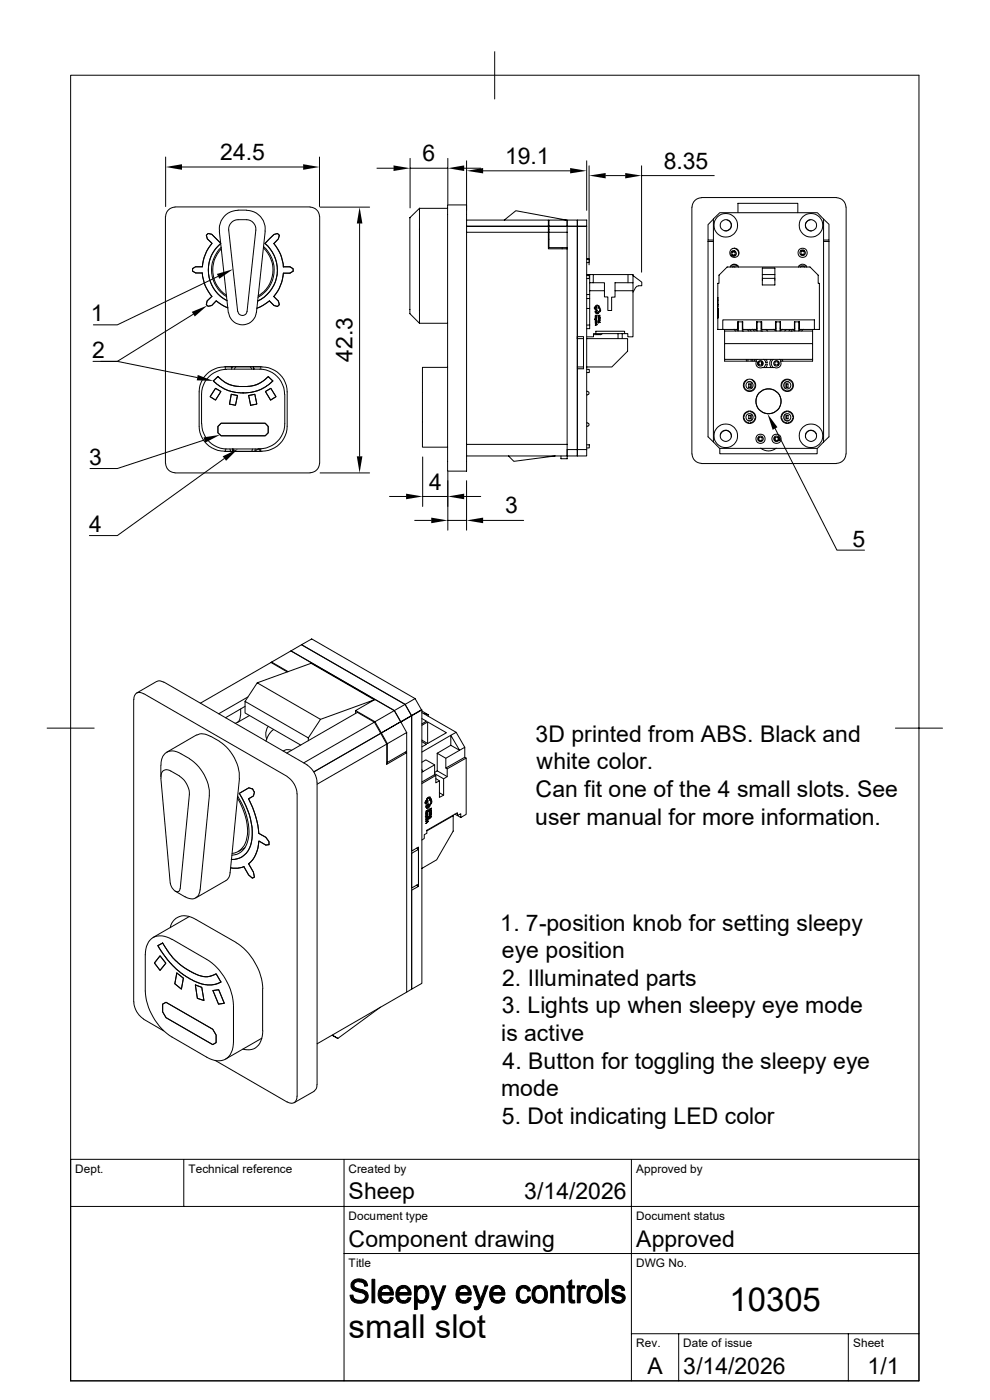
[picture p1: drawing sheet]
<svg xmlns="http://www.w3.org/2000/svg" width="210mm" height="297mm" viewBox="0 0 210 297" stroke-linecap="round" stroke-linejoin="round" font-family="sans-serif">
<g fill="none" stroke="#000" stroke-width=".21">
<path d="M15 16h179.9v276.9h-179.9zM104.9 11v10M35.1 33.3v10.5M38.6 35.4h25.7M67.8 33.3v10.5M80 35.7h3.5M87 33.6v10.5M87 35.7h8M95 33.6v9.8M98.5 35.7h3.5M99 34.1v10.5M102.5 36.2h18.4"/>
<path d="M124.5 34.1v10.5M125 35.2v21M128.5 37.3h4.1M136.1 35.2v22.5M136.1 37.3h15.4M35.1 45.9v52.4M37.1 43.9h28.7M37.1 43.9a2.02 2.02 0 0 0-2 2M42.9 56.6h-1.4l-.6 .4v.5l.6 .4h1.4M42.9 57.9a8.2 8.2 0 0 0 2.1 5M44.2 49.5l.7 .2 1.9 1.9-1.9-1.9-.7-.2-.4 .4 .2 .8 1 .9-1-.9-.2-.8zM45 51.6a9 9 0 0 0-2.1 5"/>
<path d="M46.3 58.6l-21.4 10.3h-5.1M46.5 49l1.9 17.3M46.8 51.6a7.3 7.3 0 0 0 1.4 12.2M46.9 52.5a6.6 6.6 0 0 0 1.2 10.4M46.9 52.8a6.4 6.4 0 0 0 1.1 9.9M55.9 52.6a6.4 6.4 0 0 1-1.1 10.2M55.9 52.3a6.6 6.6 0 0 1-1.2 10.8M56.2 49a4 4 0 0 0-3.9-4.4 5.4 5.4 0 0 0-4.8 1.3 4.1 4.1 0 0 0-.9 3.1M56.3 49l-1.9 17.3M58.1 51.6a8.2 8.2 0 0 1 2 5M58.9 49.5l-.8 .2-1.9 1.9a7.3 7.3 0 0 1-1.5 12.3M58.9 49.5l.4 .4-.2 .8-1 .9 1-.9 .2-.8z"/>
<path d="M60.1 58a9 9 0 0 1-2 4.9M60.2 56.6h1.3l.7 .4v.5l-.7 .5h-1.3h1.3l.7-.5v-.5l-.7-.4zM65.8 43.9a2.02 2.02 0 0 1 2 2M67.8 45.9v52.4M67.9 43.9h10.5M76.3 47.4v49.4M87 46.2v20.3l2 2.1M87 46.2h.1M89 44.2v24.4M89 44.2h6M89 44.2l-2 2M95 43.5h4v56.4h-4z"/>
<path d="M99 49.3h17.3v3.5h4M99 46.7h17.3v2.6M99 48h17.3M107 46.7l2.4-2 10.8 2M116.3 50.8h.2M116.3 48h.2M116.3 48.7h.2M119.3 52.5v.3M120.3 46.7h2.2v1.3h-2.2zM120.3 52.5v.3zM120.3 52.8v41.5h-21.3M120.3 49.3h-3.8v-1.3h8v-1.3h-2v24.7"/>
<path d="M120.3 48h-3.8v-1.3h3.8v5.8h-3.8v-3.2M122.5 48h2v47.4h-2v1.3h-2.2v-1.3h2.2zM124.5 58.3h.5v.1M124.5 54.9h.5v.1M124.5 58.4h.5M124.5 55h.5M125 58.4v.7h-.5M125 55v.7h-.5M125.1 60h3.1v1.7M125.9 60v-1.7h-.8v11.4h-.6M125.9 58.3h8.4v1.7M133.2 58.3v1.7"/>
<path d="M134.3 58.5l1.8 1.4v.7h-.7M146.8 43.9v52.4M148.8 41.9h28.7M148.8 42a2.02 2.02 0 0 0-2 1.9M150.2 50.9v41.8l1.1 1.1M150.2 51.2h1.1M151.3 46.4l1.4-1.3h20.7l1.3 1.4v47.3M151.3 46.4v47.4M151.3 46.5l-1.1 1.2v3.2h1.1M152.5 58.4l1.8-1.8h17.5l1.8 1.8v1.7h.2v9.8h-4.2v-1.6h-1.1v1.6h-2.9v-1.6h-1.1v1.6h-2.9v-1.6h-1.1v1.6h-2.9v-1.6h-1.1v1.6h-4.2v-9.8h.2zM154.2 46.7a1.17 1.17 0 0 1 .9 1.3 1.17 1.17 0 0 1-1.4 .9M154.9 56.7a.94 .94 0 0 1 .9-.7 .94 .94 0 0 1 .9 .7"/>
<path d="M155 56.4h1.6M155.3 53.3h.7v.8h-.7zM155.3 53.5h.7M155.3 56.7h.6M155.4 56.1h.5l.5 .3M155.4 53.3h-.1h.7M155.4 52.7h.1M155.5 52.7h-.1M155.6 53.3h.2M155.8 52.7h.1M155.8 52.6v.1a1.09 1.09 0 0 1 .9 1.4M156.5 45.1v-2h12.7v2"/>
<path d="M161.7 56.9h2.7v1.4h-2.7zM161.7 58.3v.8h2.7v-.8M161.7 59.1v1.4h2.7v-1.4M169.4 56.7a.94 .94 0 0 1 .9-.7 .94 .94 0 0 1 .9 .7M169.5 56.4h1.6M169.8 56.7l.5-.3 .4 .3M169.9 53.2h.7v.8h-.7zM169.9 53.3h.7M169.9 53.1h.7M170 53.1h.1M170.1 53.1v.1M170.4 53.1h.1"/>
<path d="M171.9 46.6a1.19 1.19 0 0 0-1 1.3 1.19 1.19 0 0 0 1.3 1.1M174.7 51.2h1.2M174.7 46.5l1.2 1.1v3.3h-1.2M175.9 50.9v41.8l-1.2 1.1M177.5 42a2.02 2.02 0 0 1 2 1.9v52.4a2.1 2.1 0 0 1-2 2M21.4 76.7h3.5l16.9 3.4M41 66.7l-16.1 10h-5.2M43.9 63.8l1-.9-1 .9-.1 .8 .4 .4 .7-.2 .9-1-.9 1-.7 .2-.4-.4zM45.9 63.8l1.2 .9 1.2 .6M46.2 79.9l-.9 .9 1.4 1.2 1.9 .9 1.5 .4 1.5 .1M46.2 79.9l1.2 1 1 .6 2.3 .5h2.3l1.4-.4 1.4-.7 1.1-1 1 .9M47.6 77.8h8"/>
<path d="M47.6 77.9a5.3 5.3 0 0 0-5.4 5.2v7.3a5.3 5.3 0 0 0 5.4 5.3M47.8 77.8v.5M48.1 78.4a5.3 5.3 0 0 0-5.3 5.3v6.2M48.1 78.3h7a5.3 5.3 0 0 1 5.3 5.4M49.1 77.8l.1 .2M49.3 77.8l-.2 .5M50 77.8l-.3 .5M52.4 66a.98 .98 0 0 1-.9 .9 .98 .98 0 0 1-1-.8l-2-17.3a2.03 2.03 0 0 1 2-2.2 3.8 3.8 0 0 1 3 .4 2.06 2.06 0 0 1 .8 1.8l-1.9 17.3M53.1 77.8l.3 .5M53.8 77.8v.5v-.1M53.8 78.2h.1M53.8 78.1h.1"/>
<path d="M53.8 78.1l.2 .2M53.8 78v.2M54.4 66.3a2.98 2.98 0 0 1-2.9 2.6 2.98 2.98 0 0 1-3-2.6M55.3 77.8v.5M55.6 77.9a5.3 5.3 0 0 1 5.3 5.2v7.3a5.3 5.3 0 0 1-5.3 5.3M57.1 63.8l-1.2 .9-1.4 .7M58.1 62.9l1 1 .2 .7-.4 .4-.8-.2-1-1M89 68.6h6M95 77.9h-5.4v17h5.4M122.5 71.4h1.3v6.8h-1.3v18.5h2v-1.3M122.5 71.8h1.3v6.1h-1.3M122.5 71.4v6.8"/>
<path d="M124.5 65.4h.6M124.5 63.3h.6M124.5 62.5h.6M124.5 69h.6M124.5 78.4h.5v.6h-.5M124.5 71.8h8.6v2.7l-3.3 3.4h-5.3M125.1 61.7h3.1v1.3h.7v2.9h.9v-2.9h.7v-1.3h3.8v9.8h-1.1v-.7h-.7v-.5h-6.1v.5h-.5v.7h-1.4M126.1 67.7l.2 .1 .2-.1-.2 .1 .2 .2-.4-.3M126.2 67.7h.1M126.3 66.9h.4v.2l-.4-.1v.1zM126.3 68h.4v.2l-.1-.1-.1 .1-.2-.1v.1zM126.3 68.3h.4l-.1 .3h-.3z"/>
<path d="M126.3 68.7l.4 .2-.4 .1zM126.3 67.5h.1M126.3 67.5l.1 .1M126.3 67.6h.1M126.3 66.2l.1 .2M126.3 67.3h.1M126.3 67.2h.1M126.4 67.2l-.1 .2M126.4 67.3h-.1M126.4 67.5h-.1M126.4 68.5l.1 .1M126.4 66.5h.3"/>
<path d="M126.4 68.8l.2 .1h-.2zM126.4 70.8h6.1M126.4 67.5v.1M126.4 67.5l.1 .1M126.4 67.5h.1M126.5 67.6h.1M126.5 67.3l-.1 .1-.1-.2v.2M126.5 67.3v-.1v.2h-.2M126.6 68.4l-.1 .1M126.6 68.5l-.2 .1M126.6 68.9h.1M126.6 68.5l-.3-.1 .1 .2"/>
<path d="M126.7 64.8l.3 .1M126.7 64.7l-.5 .5a.29 .29 0 0 0-.1 .3 .29 .29 0 0 0 .2 .2l.3 .3h.1l-.2-.4 .2-.3a.24 .24 0 0 1-.1-.3 .24 .24 0 0 1 .3-.1 .24 .24 0 0 1 .1 .3v.2l.2 .1 .1 .3-.4 .3a.21 .21 0 0 1-.2 .3 .21 .21 0 0 1-.3-.2l-.1-.2-.1 .2M126.9 66.9l.4 .1h-.3l-.1 .1zM126.9 67.5h.4v.2v-.1l-.2 .1-.1-.1-.1 .1zM126.9 67.8h.4v.3h-.3zM126.9 68.2l.4 .2-.4 .1zM127 67.2v.2M127 67.3v.1M127 67.4v-.2l.3 .2M127 68l.1 .1M127 68.3l.2 .1h-.2zM127 64.9l.3 .5"/>
<path d="M127 66.3l-.3 .3M127.1 67.1l.2 .3M127.1 67.1l-.1 .1M127.2 68.4h.1M127.3 67.9h-.3v.2M127.3 67.9l-.2 .2M127.3 65.4l.1 .3M127.4 65.7l-.1 .4-.3 .2M127.8 70.8l-.4 .2h-1.5M130.5 61.7v-1.7h3.8v1.7M131.1 70.8v1M132 70.8v1"/>
<path d="M134.8 61l-.5 1M135.4 60.7l-.5 .3M152.3 67v.1M152.3 67.3h.1M152.3 66.2h.1M152.3 66.8h.1M152.3 67h.1M152.3 64.7h.1M152.3 64.6h.1M152.3 63.7h.1M152.3 65.5v.4M152.3 66.3v.2"/>
<path d="M152.3 66.6v.4M152.3 67.1v.4M152.3 63.2v1.8M153.3 69.9v-2h19.5v2M153.7 69.9v3M153.7 76.2v.4h6.7M153.7 72.9h18.7v3.3h-18.7zM153.7 70.2h18.7v2.7M155.7 69.8l.3 .4M156.2 69.8l.4 .3M156.5 69.6h.1M156.6 68.3v1.9"/>
<path d="M157.5 68.3v1.9h.3M157.6 69.6h-.1M158.3 76.2v.4M158.5 69.9l.3 .3M158.7 76.2v.4M159 69.9l.3 .3M159.3 76.2v.4M159.7 69.8l.3 .4M159.7 76.2v.4M160.1 69.8l.5 .3M160.2 76.2l-.2 .4M160.5 76.6a.96 .96 0 0 0 .1 1.2 .96 .96 0 0 0 1.2 .1l2.4 .1"/>
<path d="M160.5 69.6h.1M160.6 68.3v1.9M160.7 76.2l-.4 .4M160.7 77h.2M160.8 76.8v.6v-.1M160.9 76.8h.8v.6h-.8zM160.9 76.9l-.1 .2M161 76.8v.6M161.5 68.3v1.9h.3M161.5 69.6h.1M162 78l.4-.7h.4l-.3 .7M162 76.2l.4 .7h.4l-.3-.7"/>
<path d="M162.4 77.3h.1M162.4 76.9h.1M162.5 69.9l.4 .3M163.6 76.2l-.3 .9 .3 .9M164 76.2a1.1 1.1 0 0 0 0 1.8M164.2 69.8l.4 .3M164.5 69.6h.1M164.6 68.4h-.1M164.6 68.3v1.9M165.1 76.8h-.7v.6h.8v-.6h-.1v.6M165.4 76.2l.3 .4M165.5 68.3v1.9"/>
<path d="M165.6 76.6a.96 .96 0 0 1-.2 1.2 .96 .96 0 0 1-1.1 .1M165.6 69.6h-.1M165.9 76.2l.2 .4M165.9 69.8l-.4 .3M166.8 69.9l-.3 .3M167.4 70.1v.1M167.5 69.9v.2M167.8 70.2h.2M168 70.2h.1M168.1 69.8l.5 .3M168.5 69.6h.1M168.6 68.3v1.9"/>
<path d="M169.5 68.3v1.9M169.5 69.6h.1M169.9 69.8l-.4 .3M170.4 69.8l-.3 .4M172.4 69.9v.3M172.4 76.2v.4h-6.8M35.1 98.3a2.02 2.02 0 0 0 2 2M42.8 89.9a5.3 5.3 0 0 0 5.3 5.4h7M43.3 93.3l-18.4 6.1h-5.8M45.7 82.4l1.2 .7-1.2 1.8-1.1-.7zM46.2 90.5l.7-.7h9.4l.6 .7v1.3l-.6 .7h-9.4l-.7-.7zM47.6 97.3l-22.7 16.3h-5.9"/>
<path d="M47.6 95.8h8M47.8 95.3v.5h7.5v-.5M48.8 95.2l.2 .6M49.1 83.7l1.3 .2-.4 2.1-1.3-.3zM49.3 95.2l.1 .2M49.4 95.3v.5M49.4 95.5h.1M49.4 95.4h.1M49.4 95.5v.2M49.6 95.2l.1 .5M52.7 83.9l1.4-.2 .4 2-1.3 .3zM53.6 95.2l-.2 .5"/>
<path d="M54.1 95.2v.5M54.8 95.2h.1M54.8 95.3l-.7 .5M54.8 95.2h.4v.6M56.3 83.1l1.1-.7 1.1 1.8-1.1 .7zM57.9 80.8l-1.4 1.2-1.4 .7-1.8 .5-1.7 .2M60.4 83.7v6.2a5.3 5.3 0 0 1-5.3 5.3M67.8 98.3a2.02 2.02 0 0 1-2 2M89.7 96.9v10.5M95 100v12.5M99 96.7h21.3M107.9 96.7l1.1 1.2 8.8-1.2"/>
<path d="M119 96.7v.6h1.3v-.6M120.3 94.3v2.4M124.5 89.7h.1M124.5 94.4h.5v.6h-.5M124.5 83h.1M124.5 83.8h.1M124.6 83.1a.34 .34 0 0 1 .4 .3 .34 .34 0 0 1-.4 .3M124.6 89.7a.36 .36 0 0 1 .4 .5 .36 .36 0 0 1-.5 .2M146.8 96.3a2.02 2.02 0 0 0 2 2M148.8 98.3h28.7M151.3 93.8l1.4 1.3h20.7l1.3-1.3M152.7 95.1v1.2h20.7v-1.2"/>
<path d="M152.8 92.3a1.18 1.18 0 0 1 1.4-1 1.18 1.18 0 0 1 1 1.4M157.7 88.7l.5 .7 .6 .4M157.8 88.7h.1M157.8 88.3h.1M158.5 80.5a1.22 1.22 0 0 0-.5 1.8 1.22 1.22 0 0 0 1.9 .3 1.13 1.13 0 0 0-.1-1.7M158.7 89.3h.6M158.7 81h.6M158.8 89.7h.1M158.8 87.3h.1M158.8 87.2l-.6 .5-.5 .6M158.8 81.4h.4v.8h-.4zM158.8 88.1h.4v.8h-.4z"/>
<path d="M159.2 89.7h.1M159.2 87.3h.1M159.2 87.2l.7 .5 .4 .6M159.5 80.5l.4 .4M159.5 81.1v1.3M159.5 87.9v1.3M160.2 88.7h.1M160.2 88.3h.1M160.3 88.7l-.4 .7-.7 .4M161 92.8v.6h-.1v-.6h.8v.6h-.7M161.4 95.1a2.6 2.6 0 0 0 3.3 0M164.4 92.8h.8v.6h-.8z"/>
<path d="M164.4 90.9l13.1 25.8h5.9M165.1 92.8v.6M165.2 92.8v.1M165.2 93.2h.1M165.2 93.3h.1M165.3 93.3h.1M165.7 88.7l.5 .7 .6 .4M165.8 88.7h.1M165.8 88.3h.1M166.5 81.1v1.3M166.5 87.9v1.3M166.8 89.3h.5"/>
<path d="M166.8 81h.5M166.8 89.7h.1M166.8 87.3h.1M166.8 87.2l-.6 .5-.5 .6M166.8 88.1h.4v.8h-.4zM166.8 81.4h.4v.8h-.4zM167.2 89.7h.1M167.2 87.3h.1M167.2 87.2l.7 .5 .3 .6M168.2 88.7l-.3 .7-.7 .4M168.2 88.7h.1M168.2 88.3h.1"/>
<path d="M168.2 88.7h.2M168.2 88.3h.2M173.2 92.1a1.2 1.2 0 0 0-1.5-.7 1.2 1.2 0 0 0-.8 1.4M37.1 100.3h28.7M67.9 100.3h10.5M82.6 105.3h3.5M88 110.4h3.5M89.7 105.3h5.3M95 110.4h4M98.5 105.3h3.5M99 102v10.5M102.5 110.4h8.6"/>
<path d="M61.7 138.1l2.3-1.3 21.9 12.6-2.2 1.3zM10 154.5h10M28.4 148.4v64.2M28.4 148.4a1.25 1.25 0 0 1 .6-1.4 1.25 1.25 0 0 1 1.5 .2l30.4 17.5M34.8 144.7l-.8-.3-.5 .1-4.5 2.5M34.8 144.7l30.4 17.6a4.5 4.5 0 0 1 2 3.6l.1 64.2-.2 .8-.5 .6-4.2 2.4M41.7 155.9l-6.4 3.7M41.7 156a3 3 0 0 1 3 .3M44.7 156.2l1.9 1.1M46.6 157.3a9.2 9.2 0 0 1 4.2 7.8M51 151.7a1.53 1.53 0 0 1-1.1 1.8M51.1 150.4v1.3"/>
<path d="M52 148.8v2.5l11.8 6.8M52 149.9l-4.2 2.4M52.6 147.9l-6.2 3.5M52.9 151.8l-2.6 1.5M54.6 144.9l-2.6 3.9 13.4 7.7 2.6-3.9-13.4-7.7 11.4-4.2 13.4 7.8-11.4 4.1M56.9 154.1l-.4 .8a2.65 2.65 0 0 0 .1 1.9M57.5 140.5h.1l3.5 2M57.5 140.5l3.4 2M57.5 140.5l-15 8.7M57.6 140.5l4.1-2.4 22 12.6 2.6 4.7v4l-4.1 2.4-.2-.1M58 154.8l-1 1-.6 1.4M61.8 159.2l-1.1-.2-.6 .3"/>
<path d="M65.4 156.5v.6M79.4 148.5l-4 2.2v.6M79.4 153.2l-15 8.6M79.5 153.1l1.4 2.4 4.1-2.4M80.8 155.6l-14.2 8.1M82 157.9l-2.6-4.7-3.6-2.1-15 8.7M82.2 157.8v4M85 153.1l-4.1 2.4 1.3 2.3 4.1-2.4M85.1 153.2h.1M86 159.6l.3 .1-4.3 2.4v-4.2l-14.7 8.5M86.3 159.7v50.8l-19 10.9M88.1 148.2l-2.2 1.2 1.4 2.4-2.3 1.3-1.3-2.4-4.2 2.4-4.1-2.4"/>
<path d="M89.4 150.6l-4.4 2.5M89.5 150.8l1.3 .8-1-.3M89.5 150.6l-1.4-2.4-22-12.6-2.1 1.2 21.9 12.6 1.4 2.4v28.8l1.5-.9v8.3M89.5 151.2l7.3 4.2-7.3 4.2M89.5 152.4l1 .6-1 .6M89.5 157.4l1 .5-1 .6M89.5 153.9l1.2-.7 4 2.2-4 2.3M89.5 157l1.2 .7M90.7 153.2v4.5M90.8 151.6v.4M92.8 159.8v3.7l-.6 .4M92.8 159.8l1.8 1.1"/>
<path d="M95.6 158.1v-2.1l1.9 3.2-1.9-1.1-2.8 1.7M96.8 155.4l1.8 3.1M189.9 154.5h10M34.1 162.3v2.5M34.1 165.1l2 22.3M38.1 164.7a4.7 4.7 0 0 1 2.1 3.9l-2 20M38.1 164.6l-1.9-1a1.32 1.32 0 0 0-1.6-.1 1.32 1.32 0 0 0-.4 1.6M40.2 161a9.2 9.2 0 0 1 4.2 7.8l-1.9 20M40.2 161a8.9 8.9 0 0 0-3.2-1.7 2.35 2.35 0 0 0-2.8 2.5v.5M50.3 169.3a12 12 0 0 1 1.9 9.1 3.6 3.6 0 0 1-3 2.7M50.4 168.9a13.7 13.7 0 0 1 2.3 9.1 3.8 3.8 0 0 1-3.5 3.4M50.8 165.1l-2.1 20.7-.8 1-6.4 3.7"/>
<path d="M52 179.8l-1.4 .8M52.7 169.5a19.4 19.4 0 0 1 2.2 7.3M53.6 167.4l-.8-.3-2 1.2a14.2 14.2 0 0 1 2.4 11 4.1 4.1 0 0 1-4.1 3M53.6 167.4l.4 .7-.2 .8-1.1 .6 1.1-.6 .2-.8zM54.9 178.5a6.5 6.5 0 0 1-2.2 4.8M54.9 176.8l1.5 .8 .7 1v.6l-.7 .1-1.5-.9 1.5 .9 .7-.1v-.6l-.7-1zM60.9 164.8a4.5 4.5 0 0 1 2.1 3.6M63 168.4v64.2M88.3 180l.5 .2M89.5 161.7l.8-.5 1.9 1.1M89.5 166.2l3-1.7v1.6l.7-.4v3.5l.9-.5v-3.5l.8-.4v-1.7l4-2.3v12l-1.2 .6v-.8l-.7 .4v-.6l-6.4 3.7v.7l-.6 .3v.8l-.5 .3M89.5 163.8l2.7-1.5v2l-2.7 1.6"/>
<path d="M89.5 163.3l.2 .4M90.3 173.1h.1M90.3 173.2h.1M90.3 173.2v.1M90.3 173.2h.4M90.3 173.3h.1M90.3 170.5h.1M90.3 173.1v.1M90.4 173.2h.1M90.4 172.6h.1M90.4 172.1v.3zM90.4 173.2l.3-.3z"/>
<path d="M90.4 173.5v.2zM90.4 172.6l.1-.2 .1 .2M90.4 173.8h.1M90.4 171.2l.2 .2M90.4 169.8h.1M90.4 171h.1M90.4 173.8l.4-.2-.2 .5h-.2zM90.4 174.3l.4-.1-.4 .5 .1-.2zM90.4 169.8l-.1 .3a.25 .25 0 0 0-.1 .3 .25 .25 0 0 0 .3 .1l.3 .4 .1-.3-.2-.3 .1-.4a.28 .28 0 0 1-.1-.4 .28 .28 0 0 1 .5 .1v.2a.55 .55 0 0 1-.1 .9l-.1 .3a.2 .2 0 0 1-.2 .2 .2 .2 0 0 1-.2-.1l-.1-.2-.1 .3M90.4 169.8l-.2 .5 .1 .2M90.4 174.3h.1M90.4 174.7h.1"/>
<path d="M90.4 171v.2M90.4 172.9v.1M90.4 173.9l.2 .1 .1-.1M90.4 172.5l.1 .1M90.4 172.8v.1M90.5 173.2h.1M90.5 172.6h.1M90.5 173.2h.2zM90.5 174h.1M90.5 172.4v.1M90.5 170l.1 .1-.2 .2zM90.5 172.4l.1 .1"/>
<path d="M90.5 172.5h.1M90.5 172.5v.1M90.5 172.8h.1M90.5 174.3l-.1 .4M90.5 174.5h.1M90.5 170.5l.3 .4M90.5 171.4v.1M90.6 174.3h.2l-.2 .2zM90.6 172.5l-.1 .1M90.6 172.8l-.2 .2M90.6 176.3l5.5-3.2v3.2l-3.5 6.1-3.1 1.8M90.6 172l-.2 .4"/>
<path d="M90.6 172.8l-.2 .1M90.6 172.8h.1M90.6 169.5l-.1 .4M90.6 173.4l-.2 .3M90.6 172.6l-.2-.1 .1 .1M90.6 170.9l-.2 .1M90.6 170l-.2 .3M90.6 169.8h.1M90.6 172.7v.2v-.2M90.6 172.7v.2M90.6 172.7h.1M90.6 172.7v.1"/>
<path d="M90.7 172.4v-.1v.3l-.3 .1M90.7 172.4l-.1 .2M90.7 172.3l-.3 .1M90.7 173.2h.1M90.7 172.3v.1M90.7 172.9l-.2 .3M90.7 169.8h.1M90.8 172l-.2 .2M90.8 173.3l-.2 .3M90.8 173.7l-.1 .2M90.8 173.8l-.4 .1M90.8 174.3l-.2 .2"/>
<path d="M90.8 173.6l-.4 .2 .1 .3M90.8 169.2l-.3 .3M90.8 171.4h-.2M90.8 171.8l-.4 .3 .4-.3v.3M90.8 173.2l-.4 .3 .4-.3v.3M90.8 174.2l-.4 .1M91.1 172.2v.1M91.1 173.3h.1M91.1 173.6h.1M91.1 171.7l.4-.3zM91.1 172.5l.4-.3zM91.1 172.8h.1"/>
<path d="M91.1 170.8h.1M91.1 170.8l-.2 .4h-.3M91.1 172.8l.4-.2-.2 .5h-.2zM91.1 173.3l.4-.1-.4 .5zM91.1 171.7v.3M91.1 172.5v.2M91.1 169.3v.5M91.1 172.2v.1v-.1M91.1 169.8h.1M91.2 173.3l-.1 .4M91.2 173.5h.1M91.2 173.1h-.1"/>
<path d="M91.2 173.3h.2l-.2 .2zM91.2 169.2l.3 .4M91.2 170.9l-.4 .5M91.3 172.4l-.2 .3v-.2M91.3 169.1l-.4 .1M91.3 169.8l.1 .4-.3 .6M91.4 169.5h.1M91.4 172.7l-.1 .3M91.4 172.3l.1 .2v-.2l-.2 .3M91.4 170.5l-.2 .4M91.4 171.9v.2M91.5 173.3l-.3 .1"/>
<path d="M91.5 171.8l-.3 .1-.1 .3M91.5 172.7l-.4 .1 .1 .3 .1-.1-.1 .1M91.5 169.6l.1 .4-.1 .5M91.5 172.1l-.1-.2h-.1l-.2 .3M91.5 171.4l-.4 .6v-.3M91.5 172.2v.3M91.5 172.1a.23 .23 0 0 0-.2-.3 .23 .23 0 0 0-.2 .3v.1M91.6 172.6l-.5 .2v.3M91.6 173.2l-.5 .1M92.2 164.1l1.9 1.1M92.2 164.3l.3 .2M92.5 165.2l.7 .5"/>
<path d="M92.8 163.5l2.1 1.3M93.2 168.2l.9 .5M94.6 162.9l.3 .2M94.6 160.9l4-2.4v2.2l-4 2.2zM96.1 173v.1M96.5 172.7l1.2 .7M98.6 160.7l.3 .1M36.1 196.8a3.2 3.2 0 0 1 4.9-2l9.1 5.1M36.2 187.4a2.09 2.09 0 0 0 1.5 1.8 .59 .59 0 0 0 .5-.6M36.5 199.3l7.4 4.2a12.6 12.6 0 0 1 5.6 9.8M36.5 199.3a3.5 3.5 0 0 0-5 .6l-.4 .9-.3 1.8v7.6a12.6 12.6 0 0 0 5.7 9.8l7.4 4.3a3.5 3.5 0 0 0 5-.6l.4-.9 .2-1.8v-7.6M37.2 189.1l2.1 1.2"/>
<path d="M40.2 194.4l-7.7 4.5M42.4 188.8a1.86 1.86 0 0 1-1.1 1.8 1.86 1.86 0 0 1-2-.4M50.1 200a12.8 12.8 0 0 1 5.7 9.8M51.7 183.9l-1.3 .3-1.5-.1M52.7 183.3l1.1 1.7 .2 1.1-.4 .2-.9-.7-1-1.7M87.3 181l1.5-.8v7.4l-1.5 .8zM88.3 187.8l.5 .2-1.5 .8v21l2.2-1.2v-58l-2.2 1.2v58l-1 .7M28.4 212.6a4.5 4.5 0 0 0 2.1 3.6l4.2 2.5M34 202.8l1.2 1.5-1.2 1.6-1.2-1.6zM34.5 213l.7-.4 9.9 5.8 .7 1.2v1.6l-.7 .4-9.9-5.7-.7-1.2zM34.5 200.1l2.2 3.1 2.4 2.1 2 1.2 2 .7h1.2l1.5-.6 1.1 1.7M34.5 200.1l-1 .5 2 2.9 2 2.2 2.7 1.9"/>
<path d="M37.5 206.4l1.4 1.1-.4 2.3-1.4-1.1zM40.2 207.6l1.8 .9 2 .5 1.5-.1 1.4-.6M41.4 209l1.4 .5 .5 2.8-1.4-.5zM45.2 210.1l1.2-.1 1.2 2.9-1.2 .1zM55.7 209.8v8.9M55.8 218.7a3.7 3.7 0 0 1-2.4 3.9h-1.9M80.7 213.7l-9 6.6-1.2-.7 1.2 .7M45.6 225l15.3 8.8M55.5 220.3l-7.6 4.4M63 232.6a1.25 1.25 0 0 1-.6 1.3 1.25 1.25 0 0 1-1.5-.1M15 255.9h179.9M39 246v9.9"/>
<path d="M73 246v46.9M133.9 246v46.9M194.9 246h-179.9v46.9M73 265.9h121.9M133.9 283h61M144 283v9.9M180 283v9.9"/>
<circle cx="154" cy="47.8" r="2.51"/>
<circle cx="154" cy="47.8" r="1.18"/>
<circle cx="155.6" cy="53.8" r=".59"/>
<circle cx="155.8" cy="53.6" r=".98"/>
<circle cx="170.3" cy="53.6" r=".98"/>
<circle cx="170.3" cy="53.6" r=".59"/>
<circle cx="172" cy="47.8" r="2.51"/>
<circle cx="172.1" cy="47.8" r="1.18"/>
<circle cx="126.3" cy="65.4" r=".11"/>
<circle cx="161.3" cy="77.1" r=".59"/>
<circle cx="164.7" cy="77.1" r=".59"/>
<circle cx="154" cy="92.4" r="2.51"/>
<circle cx="154" cy="92.5" r="1.18"/>
<circle cx="159" cy="88.5" r=".77"/>
<circle cx="159" cy="81.7" r=".77"/>
<circle cx="159" cy="81.7" r="1.31"/>
<circle cx="159" cy="88.5" r="1.31"/>
<circle cx="161.3" cy="93.1" r=".98"/>
<circle cx="161.3" cy="93.1" r=".59"/>
<circle cx="163" cy="85.1" r="2.65"/>
<circle cx="164.7" cy="93.1" r=".98"/>
<circle cx="164.7" cy="93.1" r=".59"/>
<circle cx="167" cy="88.5" r=".77"/>
<circle cx="167" cy="81.7" r=".77"/>
<circle cx="167" cy="88.5" r="1.31"/>
<circle cx="167" cy="81.7" r="1.31"/>
<circle cx="167" cy="81.7" r="1.18"/>
<circle cx="172" cy="92.4" r="2.51"/>
<circle cx="172.1" cy="92.5" r="1.18"/>
</g>
<g fill="#000" stroke="#000" stroke-width=".21">
<path d="M74.3 274.8l.6-.1a1.23 1.23 0 0 0 1.4 1.2h-1.6z" fill-rule="evenodd"/>
<path d="M74.8 271.9a2.1 2.1 0 0 1 2.8 0h-1.4a.77 .77 0 0 0-.9 .3 .77 .77 0 0 0 0 .9l.6 .3a2.3 2.3 0 0 1 2.2 1.4 1.81 1.81 0 0 1-2.6 1.6l-.8-.5h1.6a.85 .85 0 0 0 1.1-.4 .85 .85 0 0 0-.3-1.1l-.4-.2a2.1 2.1 0 0 1-2.2-1.4v-.4z" fill-rule="evenodd"/>
<path d="M76.2 271.9h1.4l.4 .9-.7 .1-.3-.7z" fill-rule="evenodd"/>
<path d="M78.9 271.4h.6v5h-.6z" fill-rule="evenodd"/>
<path d="M80.6 273.2h1.3l-.7 .2-.3 .8 2.5 .1v.4h-2.6l.4 1 .7 .3h-1.2a2.42 2.42 0 0 1-.1-2.8z" fill-rule="evenodd"/>
<path d="M80.9 273a1.62 1.62 0 0 1 2.5 1.3l-2.5-.1h1.9l-.2-.6-.3-.3-1.6-.1z" fill-rule="evenodd"/>
<path d="M80.7 276h1.3l.5-.2 .3-.5h.6a1.65 1.65 0 0 1-2.7 .7z" fill-rule="evenodd"/>
<path d="M84.4 273.2h1.2l-.7 .3-.3 .7 2.6 .1v.4h-2.6l.3 .9 .7 .4h-1.2a2.52 2.52 0 0 1 0-2.8z" fill-rule="evenodd"/>
<path d="M84.4 273.2a1.61 1.61 0 0 1 1.8-.4 1.61 1.61 0 0 1 1 1.5l-2.6-.1h2v-.1l-.5-.8z" fill-rule="evenodd"/>
<path d="M84.4 276h1.4l.3-.2 .5-.5h.6a1.65 1.65 0 0 1-2.8 .7z" fill-rule="evenodd"/>
<path d="M87.9 272.8h.6v.5h.6a1.76 1.76 0 0 0 .1 2.7h1.3h-2v1.8h-.6z" fill-rule="evenodd"/>
<path d="M88.6 273.1l.9 .1-1 .1z" fill-rule="evenodd"/>
<path d="M88.7 273a1.48 1.48 0 0 1 1.7 0 1.48 1.48 0 0 1 .6 1.6l-.2 .9-.3 .5h-1.1a1.46 1.46 0 0 0 .9-2.1l-.5-.6-1.2-.2z" fill-rule="evenodd"/>
<path d="M88.5 276h2a1.25 1.25 0 0 1-2 0z" fill-rule="evenodd"/>
<path d="M91.6 277.2l1.3 .1-.4 .4-.6 .2-.2-.1z" fill-rule="evenodd"/>
<path d="M91.4 272.8h.6l1 2.9-.3 .7z" fill-rule="evenodd"/>
<path d="M94 272.8h.6l-1.6 4.3-.1 .2h-1a.81 .81 0 0 0 .8-.9z" fill-rule="evenodd"/>
<path d="M97.2 273.2h1.2l-.7 .3-.3 .7 2.5 .1v.4h-2.5l.3 1 .7 .3h-1.2a2.42 2.42 0 0 1 0-2.8z" fill-rule="evenodd"/>
<path d="M97.4 273a1.62 1.62 0 0 1 2.5 1.3l-2.5-.1h2l-.1-.4-.5-.5-1.6-.1z" fill-rule="evenodd"/>
<path d="M97.2 276h1.4l.3-.2 .4-.5h.6a1.65 1.65 0 0 1-2.7 .7z" fill-rule="evenodd"/>
<path d="M100.6 277.2l1.3 .1-.4 .4-.6 .2-.2-.1z" fill-rule="evenodd"/>
<path d="M100.4 272.8h.6l1 2.9-.3 .7z" fill-rule="evenodd"/>
<path d="M103 272.8h.5l-1.5 4.3-.1 .2h-1l.3-.1 .4-.5z" fill-rule="evenodd"/>
<path d="M104.3 273.2h1.2l-.7 .3-.3 .7 2.6 .1v.4h-2.6l.3 .9 .7 .4h-1.2a2.52 2.52 0 0 1 0-2.8z" fill-rule="evenodd"/>
<path d="M104.3 273.2a1.61 1.61 0 0 1 1.8-.4 1.61 1.61 0 0 1 1 1.5l-2.6-.1h2v-.1l-.5-.8z" fill-rule="evenodd"/>
<path d="M104.3 276h1.4l.3-.2 .5-.5h.6a1.65 1.65 0 0 1-2.8 .7z" fill-rule="evenodd"/>
<path d="M109.9 273.2a1.63 1.63 0 0 1 2.3 0h-1.1a1.25 1.25 0 0 0-.9 1.7l.2 .7 .2 .2 .5 .2h-1.2a2.63 2.63 0 0 1 0-2.8z" fill-rule="evenodd"/>
<path d="M109.9 276h1.4l.5-.4 .2-.5 .6 .1a1.52 1.52 0 0 1-1.1 1.2 1.52 1.52 0 0 1-1.6-.4z" fill-rule="evenodd"/>
<path d="M111.1 273.2h1.1l.3 .7h-.6a.79 .79 0 0 0-.8-.7z" fill-rule="evenodd"/>
<path d="M113.2 273.3l1.3-.1a1.48 1.48 0 0 0-.7 2.5l.7 .3h-1.2a2.45 2.45 0 0 1-.1-2.7z" fill-rule="evenodd"/>
<path d="M113.4 273.1a1.71 1.71 0 0 1 2.1-.1 1.71 1.71 0 0 1 .6 2 1.63 1.63 0 0 1-1 1.4 1.63 1.63 0 0 1-1.8-.4h1.2a1.46 1.46 0 0 0 .9-2.2l-.7-.6h-1.4z" fill-rule="evenodd"/>
<path d="M116.8 272.8h.5v.5h.7l-.5 .6-.1 2.5h-.6z" fill-rule="evenodd"/>
<path d="M117.4 273.2h1l-1.1 .1z" fill-rule="evenodd"/>
<path d="M117.4 273.2a1.26 1.26 0 0 1 1.6-.4 1.26 1.26 0 0 1 .7 1.4v2.2h-.6v-2.2a.76 .76 0 0 0-.7-1z" fill-rule="evenodd"/>
<path d="M120.7 271.9l.6-.4v1.3h.6v.5h-.6v2.2l.1 .3 .2 .1h-.9v-.1v-2.5h-.4v-.5h.4z" fill-rule="evenodd"/>
<path d="M120.7 275.9l1.2-.1 .1 .6h-.4a.67 .67 0 0 1-.9-.5z" fill-rule="evenodd"/>
<path d="M122.5 272.8h.5v.5h.7a.92 .92 0 0 0-.6 1.2v1.9h-.6z" fill-rule="evenodd"/>
<path d="M123.4 272.8l.5-.1 .5 .2-.2 .6-1.2-.2z" fill-rule="evenodd"/>
<path d="M124.8 273.3l1.4-.1a1.48 1.48 0 0 0-.7 2.5l.7 .3h-1.3a2.56 2.56 0 0 1-.1-2.7z" fill-rule="evenodd"/>
<path d="M125 273.1a1.71 1.71 0 0 1 2-.1 1.71 1.71 0 0 1 .8 1.9 1.65 1.65 0 0 1-1.1 1.5 1.65 1.65 0 0 1-1.8-.4h1.3a1.5 1.5 0 0 0 .6-2.5l-.5-.3h-1.4z" fill-rule="evenodd"/>
<path d="M128.4 271.4h.6v5h-.6z" fill-rule="evenodd"/>
<path d="M130 273.2h1.1a.5 .5 0 0 0-.7 .4 .5 .5 0 0 0 .6 .6 1.55 1.55 0 0 1 1.6 1.1 1.53 1.53 0 0 1-2.6 .7h1.2a.56 .56 0 0 0 .8-.4 .56 .56 0 0 0-.6-.7 1.33 1.33 0 0 1-1.5-1.4z" fill-rule="evenodd"/>
<path d="M129.7 275.3h.6v.1a.81 .81 0 0 0 .9 .6h-1.2z" fill-rule="evenodd"/>
<path d="M130.2 273a1.46 1.46 0 0 1 2.3 .7l-.6 .1a.61 .61 0 0 0-.8-.6h-1.1z" fill-rule="evenodd"/>
</g>
<g fill="#000">
<path d="M35.1 35.4l3.5-.6v1.2zM64.3 34.8l3.5 .6-3.5 .6zM83.5 35.1l3.5 .6-3.5 .6zM95 35.7l3.5-.6v1.2zM99 36.2l3.5-.6v1.2zM120.9 35.6l3.6 .6-3.6 .6zM125 37.3l3.5-.6v1.1zM132.6 36.7l3.5 .6-3.5 .5zM46 58.1l3.4-1-2.9 2zM76.3 43.9l.6 3.5h-1.2zM40.7 66.2l3.3-1.4-2.7 2.3zM42 79.5l3.3 1.3-3.6-.1z"/>
<path d="M43.2 92.8l3.5-.6-3.1 1.7zM47.2 96.8l3.3-1.6-2.5 2.5zM75.7 96.8h1.2l-.6 3.5zM162.8 87.8l2.1 2.8-1 .6zM86.1 104.7l3.6 .6-3.6 .6zM91.5 109.8l3.5 .6-3.5 .6zM95 105.3l3.5-.6v1.2zM99 110.4l3.5-.6v1.2z"/>
</g>
<g font-size="7">
<text x="154.7" y="278.2">10305</text>
<text x="74" y="283.9">small slot</text>
</g>
<g font-size="4.9">
<text x="46.7" y="34">24.5</text>
<text x="89.7" y="34.2">6</text>
<text x="107.1" y="34.8">19.1</text>
<text x="140.8" y="35.8">8.35</text>
<text x="19.3" y="68.2">1</text>
<text x="19.6" y="75.9">2</text>
<text x="74.8" y="76.8" transform="rotate(-90 74.8 76.8)">42.3</text>
<text x="18.9" y="98.7">3</text>
<text x="91.1" y="103.9">4</text>
<text x="18.9" y="112.9">4</text>
<text x="107.2" y="108.9">3</text>
<text x="180.8" y="116">5</text>
<text x="113.6" y="157.4">3D printed from ABS. Black and</text>
<text x="113.8" y="163.2">white color.</text>
<text x="113.6" y="169.1">Can fit one of the 4 small slots. See</text>
<text x="113.5" y="175">user manual for more information.</text>
<text x="106.1" y="197.5">1. 7-position knob for setting sleepy</text>
<text x="106.5" y="203.3">eye position</text>
<text x="106.5" y="209.2">2. Illuminated parts</text>
<text x="106.4" y="215">3. Lights up when sleepy eye mode</text>
<text x="106.3" y="220.9">is active</text>
<text x="106.6" y="226.7">4. Button for toggling the sleepy eye</text>
<text x="106.3" y="232.6">mode</text>
<text x="106.4" y="238.4">5. Dot indicating LED color</text>
<text x="74" y="254.5">Sheep</text>
<text x="111.2" y="254.5">3/14/2026</text>
<text x="74" y="264.5">Component drawing</text>
<text x="135" y="264.5">Approved</text>
<text x="137.3" y="291.6">A</text>
<text x="144.9" y="291.5">3/14/2026</text>
<text x="184.1" y="291.6">1/1</text>
</g>
<g font-size="2.5">
<text x="16" y="248.8">Dept.</text>
<text x="40" y="248.8">Technical reference</text>
<text x="74" y="248.8">Created by</text>
<text x="134.9" y="248.8">Approved by</text>
<text x="74" y="258.7">Document type</text>
<text x="135" y="258.7">Document status</text>
<text x="74" y="268.7">Title</text>
<text x="135" y="268.7">DWG No.</text>
<text x="135" y="285.8">Rev.</text>
<text x="145" y="285.8">Date of issue</text>
<text x="181" y="285.8">Sheet</text>
</g>
</svg>
